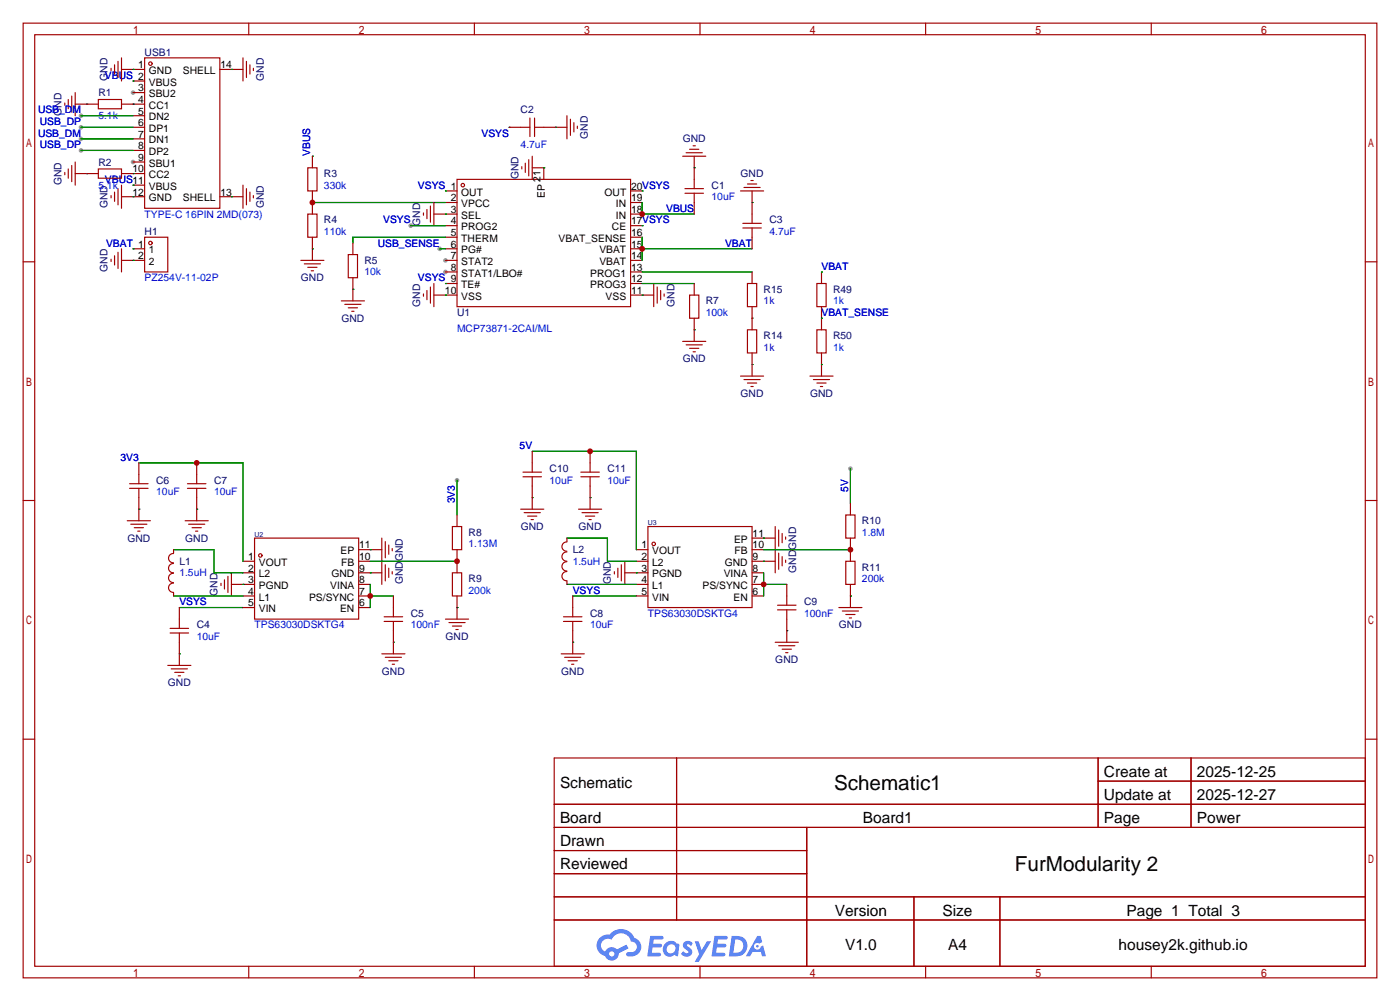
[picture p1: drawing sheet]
<svg xmlns="http://www.w3.org/2000/svg" width="307mm" height="220mm" viewBox="0 0 307 220" stroke-linecap="round" stroke-linejoin="round" font-family="sans-serif">
<g fill="#999">
<circle cx="29.2" cy="20.3" r=".51"/>
<circle cx="29.2" cy="35.6" r=".51"/>
<circle cx="97.8" cy="57.1" r=".51"/>
<circle cx="97.8" cy="59.7" r=".51"/>
<circle cx="90.2" cy="49.5" r=".51"/>
<circle cx="100.3" cy="105.4" r=".51"/>
<circle cx="186.7" cy="102.9" r=".51"/>
<circle cx="17.8" cy="30.5" r=".51"/>
<circle cx="17.8" cy="25.4" r=".51"/>
<circle cx="17.8" cy="27.9" r=".51"/>
<circle cx="17.8" cy="33" r=".51"/>
<circle cx="96.5" cy="54.6" r=".51"/>
</g>
<g fill="none" stroke="#a10000" stroke-width=".25">
<path d="M5.1 5.1h297.2v209.5h-297.2zM7.6 7.6h292.1v204.5h-292.1zM54.6 5.1v2.5M104.1 5.1v2.5M153.7 5.1v2.5M203.2 5.1v2.5M252.7 5.1v2.5M5.1 57.5h2.5M299.7 57.5h2.6M5.1 109.9h2.5M299.7 109.9h2.6M5.1 162.2h2.5"/>
<path d="M121.7 166.4h178v45.7h-178zM121.7 176.5h178M148.5 166.4v35.5M241.1 166.4v15.2M241.1 171.4h58.6M261.5 166.4v15.2M299.7 162.2h2.6M121.7 181.6h178M121.7 186.7h55.4M121.7 196.8h178M121.7 191.8h55.4M177.1 181.6v30.5"/>
<path d="M200.6 196.8v15.3M219.5 196.8v15.3M54.6 212.1v2.5M104.1 212.1v2.5M121.7 201.9h178M153.7 212.1v2.5M203.2 212.1v2.5M252.7 212.1v2.5"/>
</g>
<g fill="#5487ff">
<path d="M150.2 206.8a1.3 1.3 0 0 1 1.9 .3l-.4 .6a.54 .54 0 0 0-.9-.3l.1 .3a1.28 1.28 0 0 1 .8 2 1.53 1.53 0 0 1-2.2-.3l.5-.6 .8 .4a.31 .31 0 0 0 .4-.2 .31 .31 0 0 0-.3-.4 1.12 1.12 0 0 1-.7-1.8z"/>
<path d="M152.5 206.6h.8l.7 2 1.2-2h.9l-2.7 4.5h-.9l1-1.6z"/>
<path d="M142.7 205.4h2.3a.46 .46 0 0 1 .5 .1 .46 .46 0 0 1 .1 .5l-.3 .2h-1.8l-.1 .9h1.6a.4 .4 0 0 1 .4 .5 .4 .4 0 0 1-.5 .3h-1.6l-.2 1.2h1.4a.46 .46 0 0 1 .5 .1 .46 .46 0 0 1 .1 .5l-.4 .2h-2.6z"/>
<path d="M156.8 205.4h2.3a.47 .47 0 0 1 .5 .1 .47 .47 0 0 1 .1 .5l-.3 .2h-1.8l-.1 .9h1.6a.4 .4 0 0 1 .4 .5 .4 .4 0 0 1-.4 .3h-1.7l-.2 1.2h1.4a.46 .46 0 0 1 .5 .1 .46 .46 0 0 1 .1 .5l-.4 .2h-2.6z"/>
<path d="M166.2 205.4h.8l.3 1.4-.6 .3a.75 .75 0 0 0-1.1 .3 .75 .75 0 0 0 .5 1.1 .75 .75 0 0 0 .9-.7l.5-.3 .6 2.4h-.8l-.3-1h-1.8l-.5 1h-1z"/>
<path d="M160.6 205.4l-.6 4.5h1.4a2.27 2.27 0 0 0 2.7-2.3 2.27 2.27 0 0 0-2.7-2.2zM161.4 206.2a1.5 1.5 0 0 1 1.8 1.5 1.5 1.5 0 0 1-1.9 1.4h-.3z"/>
<path d="M146.1 207.1a1.6 1.6 0 0 0-.4 2.2 1.6 1.6 0 0 0 2.3 .2l.8 .4 .3-2.5-.1-.2-.5-.1a1.58 1.58 0 0 0-2.4 0zM146.7 207.6a.98 .98 0 0 1 1.6 .4 .98 .98 0 0 1-1.1 1.3 .94 .94 0 0 1-.9-.7 .94 .94 0 0 1 .4-1z"/>
<path d="M131.7 205.8a2.37 2.37 0 0 0 1.1 4 1.54 1.54 0 0 0 1.8 1 1.54 1.54 0 0 0 1.2-1.6l2.2-1.1-.5-.7-2 1a1.57 1.57 0 0 0-2.7 .5 1.5 1.5 0 0 1-.7-2.1 1.5 1.5 0 0 1 2.2-.5 2.23 2.23 0 0 1 2.3-1.5 2.23 2.23 0 0 1 2 1.9 1.16 1.16 0 0 1 1.2 1.1 1.16 1.16 0 0 1-1.1 1.2h-.7a.47 .47 0 0 0-.5 .4 .47 .47 0 0 0 .4 .5 2.17 2.17 0 0 0 2.5-.9 2.17 2.17 0 0 0-.3-2.7l-.8-.4a3.2 3.2 0 0 0-5.5-.8l-1.1 .1zM133.7 209.4a.6 .6 0 0 1 1.2 0 .6 .6 0 0 1-1.2 0z"/>
<circle cx="166.3" cy="207.7" r=".28"/>
</g>
<g fill="none" stroke="#a10000" stroke-width=".25">
<path d="M24.4 15v.5M25.1 14.2v2.1M25.9 13.5v3.5M26.7 15.2h5M26.7 12.7v5.1M29.2 17.8h2.5M31.7 12.7h16.6v33h-16.6zM48.3 15.2h5M53.3 12.7v5.1M54.1 13.5v3.5M54.9 14.2v2.1M55.6 15v.5"/>
<path d="M14.2 22.6v.5M14.2 37.8v.6M15 21.8v2.1M15 37.1v2M15.7 21.1v3.5M15.7 36.3v3.6M16.5 22.9h5.1M16.5 38.1h5.1M16.5 20.3v5.1M16.5 35.6v5M21.6 21.8h5.1v2.1h-5.1zM21.6 37.1h5.1v2h-5.1z"/>
<path d="M26.7 22.9h5M26.7 38.1h5M29.2 20.3h2.5M29.2 25.4h2.5M29.2 27.9h2.5M29.2 30.5h2.5M29.2 33h2.5M29.2 35.6h2.5M67.6 36.8h2v5.1h-2zM68.6 34.3v2.5M100.3 39.4h38.1v27.9h-38.1zM111.8 27.9h4.5"/>
<path d="M114.6 36.6v.5M115.3 35.8v2M116.1 35.1v3.5M116.3 25.9v4.1M116.8 36.8h2.6v2.6M116.8 34.3v5.1M117.3 27.9h7.2M117.3 25.9v4.1M124.5 25.4v5.1M125.2 26.2v3.5M126 26.9v2.1M126.7 27.7v.5"/>
<path d="M149.9 34.3h5M150.6 33.5h3.6M151.4 32.8h2M152.1 32h.6M152.4 34.3v7.1M164.8 39.6h.6M24.4 42.9v.5M24.4 56.9v.5M25.1 42.2v2M25.1 56.1v2.1M25.9 41.4v3.6M25.9 55.4v3.5"/>
<path d="M26.7 43.2h5M26.7 57.1h5M26.7 40.6v5.1M26.7 54.6v5.1M29.2 40.6h2.5M29.2 54.6h2.5M31.7 52.1h5.1v7.6h-5.1zM48.3 43.2h5M53.3 40.6v5.1M54.1 41.4v3.6M54.9 42.2v2M55.6 42.9v.5"/>
<path d="M66 57.1h5.1M66.8 57.9h3.6M67.6 47h2v5.1h-2zM67.6 58.7h2M68.3 59.4h.5M68.6 41.9v5.1M68.6 52.1v5M76.5 55.9h2v5.1h-2zM77.5 53.3v2.6M93 46.7v.5M93.7 46v2M94.5 45.2v3.6"/>
<path d="M95.2 47h5.1M95.2 44.4v5.1M97.8 54.6h2.5M97.8 57.1h2.5M97.8 41.9h2.5M97.8 44.4h2.5M97.8 49.5h2.5M97.8 52.1h2.5M97.8 59.7h2.5M138.4 54.6h2.6M138.4 57.1h2.6M138.4 41.9h2.6"/>
<path d="M138.4 44.4h2.6M138.4 47h2.6M138.4 49.5h2.6M138.4 52.1h2.6M138.4 59.7h2.6M150.4 41.4h4M150.4 42.4h4M152.4 42.4v4.6M162.6 41.9h5M163.1 50h4M163.1 49h4M163.3 41.1h3.6"/>
<path d="M164.1 40.4h2M165.1 41.9v7.1M165.1 50v4.6M165.1 59.7v2.5M180.3 59.7v2.5M74.9 66h5.1M75.7 66.8h3.5M76.5 67.6h2M77.2 68.3h.5M77.5 61v5M93 64.5v.5M93.7 63.8v2"/>
<path d="M94.5 63v3.5M95.2 64.8h5.1M95.2 62.2v5.1M97.8 62.2h2.5M138.4 62.2h2.6M138.4 64.8h5.1M143.5 62.2v5.1M144.3 63v3.5M145 63.8v2M145.8 64.5v.5M149.9 74.9h5M150.6 75.7h3.6"/>
<path d="M151.4 64.8h2v5h-2zM151.4 76.5h2M152.1 77.2h.6M152.4 62.2v2.6M152.4 69.8v5.1M164.1 72.4h2v5.1h-2zM164.1 62.2h2v5.1h-2zM165.1 67.3v5.1M165.1 77.5v5M179.3 62.2h2.1v5.1h-2.1zM179.3 72.4h2.1v5.1h-2.1zM180.3 67.3v5.1"/>
<path d="M180.3 77.5v5M116.8 99.1v4.5M129.5 99.1v4.5M162.6 82.5h5M163.3 83.3h3.6M164.1 84.1h2M164.8 84.8h.6M177.8 82.5h5.1M178.6 83.3h3.5M179.3 84.1h2.1M180.1 84.8h.5M27.9 114.3h5.1"/>
<path d="M28.4 106.2h4.1M28.4 107.2h4.1M28.7 115.1h3.6M29.5 115.8h2M30.2 116.6h.5M30.5 101.6v4.6M30.5 107.2v7.1M40.6 114.3h5.1M41.1 106.2h4.1M41.1 107.2h4.1M41.4 115.1h3.6M42.2 115.8h2"/>
<path d="M42.9 116.6h.5M43.2 101.6v4.6M43.2 107.2v7.1M55.9 118.1h22.8v17.8h-22.8zM83.8 118.1v10.2M84.6 118.9v3.5M85.3 119.6v2.1M99.3 115.6h2v5h-2zM100.3 113v2.6M114.3 111.8h5.1M114.8 103.6h4.1M114.8 104.6h4.1"/>
<path d="M115.1 112.5h3.5M115.8 113.3h2.1M116.6 114h.5M116.8 104.6v7.2M124.4 119a1.01 1.01 0 0 0-1 1 1.01 1.01 0 0 0 1 1M124.5 118.1v.8M127 111.8h5.1M127.5 103.6h4.1M127.5 104.6h4.1M127.8 112.5h3.5M128.5 113.3h2.1M129.3 114h.5"/>
<path d="M129.5 104.6v7.2M142.2 115.6h22.9v17.7h-22.9zM165.1 118.1h5.1M170.2 115.6v10.1M170.9 116.3v3.6M171.7 117.1v2M172.5 117.9v.5M185.7 113h2v5.1h-2zM186.7 110.5v2.5M186.7 118.1v5.1M37.3 137.9h4.1M37.3 138.9h4.1"/>
<path d="M38.1 128a1.01 1.01 0 0 0-1.1 1 1.01 1.01 0 0 0 1.1 1M38.1 125.8a1.01 1.01 0 0 0-1.1 1.1 1.01 1.01 0 0 0 1.1 1M38.1 123.7a1.01 1.01 0 0 0-1.1 1 1.01 1.01 0 0 0 1.1 1M38.1 121.5a1.01 1.01 0 0 0-1.1 1 1.01 1.01 0 0 0 1.1 1M38.1 120.6v.8M38.1 130v.8M39.4 133.3v4.6M39.4 138.9v7.1M48.5 128v.5M49.3 127.3v2M50 126.5v3.5M50.8 128.3h5.1"/>
<path d="M50.8 125.7v5.1M53.3 123.2h2.6M53.3 125.7h2.6M53.3 130.8h2.6M53.3 133.3h2.6M78.7 123.2h2.6M78.7 125.7h5.1M78.7 128.3h2.6M78.7 130.8h2.6M78.7 133.3h2.6M78.7 120.6h5.1M84.3 135.4h4.1"/>
<path d="M84.3 136.4h4.1M84.6 124v3.5M85.3 124.7v2M86.1 120.4v.5M86.1 125.5v.5M86.4 130.8v4.6M86.4 136.4v7.1M97.8 135.9h5.1M98.6 136.7h3.5M99.3 125.7h2v5.1h-2zM99.3 137.4h2M100.1 138.2h.5"/>
<path d="M100.3 120.6v5.1M100.3 130.8v5.1M123.7 135.4h4.1M123.7 136.4h4.1M124.4 125.5a1.01 1.01 0 0 0-1 1 1.01 1.01 0 0 0 1 1M124.4 123.3a1.01 1.01 0 0 0-1 1 1.01 1.01 0 0 0 1 1M124.4 121.2a1.01 1.01 0 0 0-1 1 1.01 1.01 0 0 0 1 1M124.5 127.5v.8M125.7 130.8v4.6M125.7 136.4v7.1M134.9 125.5v.5M135.6 124.7v2"/>
<path d="M136.4 124v3.5M137.2 125.7h5M137.2 123.2v5.1M139.7 123.2h2.5M139.7 128.3h2.5M139.7 130.8h2.5M139.7 120.6h2.5M165.1 123.2h5.1M165.1 125.7h2.5M165.1 128.3h2.5M165.1 130.8h2.5M165.1 120.6h2.5"/>
<path d="M170.7 132.8h4.1M170.7 133.9h4.1M170.9 121.4v3.6M171.7 122.2v2M172.5 122.9v.5M172.7 128.3v4.5M172.7 133.9v7.1M184.1 133.3h5.1M184.9 134.1h3.6M185.7 123.2h2v5.1h-2zM185.7 134.9h2M186.4 135.6h.5"/>
<path d="M186.7 128.3v5M36.8 146h5.1M37.6 146.8h3.5M38.4 147.6h2M39.1 148.3h.5M83.8 143.5h5.1M84.6 144.3h3.5M85.3 145h2.1M86.1 145.8h.5M123.2 143.5h5.1M124 144.3h3.5M124.7 145h2"/>
<path d="M125.5 145.8h.5M170.2 141h5.1M170.9 141.7h3.6M171.7 142.5h2M172.5 143.3h.5"/>
<circle cx="33" cy="14" r=".38"/>
<circle cx="33" cy="53.3" r=".38"/>
<circle cx="101.6" cy="40.6" r=".38"/>
<circle cx="143.5" cy="119.4" r=".38"/>
<circle cx="57.1" cy="121.9" r=".38"/>
</g>
<g fill="none" stroke="#008700" stroke-width=".25">
<path d="M29.2 17.8h.1M29.2 15.2h.1M50.8 15.2h.1M17.8 30.5h11.4M17.8 25.4h11.4M17.8 27.9h11.4M17.8 33h11.4M19 22.9h.1M19 38.1h.1M29.2 22.9h.1M29.2 38.1h.1M68.6 34.3h.1"/>
<path d="M111.8 27.9h.1M119.4 36.8h.1M121.9 27.9h.1M152.4 36.8h.1M29.2 43.2h.1M29.2 57.1h.1M29.2 54.6h.1M29.2 40.6h.1M50.8 43.2h.1M68.6 54.6h.1M68.6 44.4h29.2M90.2 49.5h7.6"/>
<path d="M96.5 54.6h1.3M97.8 41.9h.1M97.8 47h.1M97.8 52.1h-20.3v1.2M141 41.9h.1M141 49.5h.1M141 44.4v2.6h11.4M141 52.1v5M141 54.6h24.1M141 59.7h24.1M165.1 44.4h.1M180.3 59.7h.1"/>
<path d="M77.5 63.5h.1M97.8 64.8h.1M97.8 62.2h.1M141 64.8h.1M141 62.2h11.4M152.4 72.4h.1M165.1 69.8h.1M180.3 69.8h.1M116.8 99.1h22.9v21.5M165.1 80h.1M180.3 80h.1M30.5 111.8h.1"/>
<path d="M30.5 101.6h22.8v21.6M43.2 111.8h.1M100.3 105.4v7.6M116.8 109.2h.1M124.5 118.1h8.8v5.1h6.4M129.5 109.2h.1M167.6 118.1h.1M186.7 102.9v7.6M38.1 130.8h15.2M38.1 120.6h8.9v5.1h6.3M39.4 133.3h13.9M53.3 128.3h.1"/>
<path d="M81.3 125.7h.1M81.3 120.6h.1M81.3 128.3v5M81.3 130.8h5.1M81.3 123.2h19M100.3 133.3h.1M124.5 128.3h15.2M125.7 130.8h14M139.7 125.7h.1M167.6 123.2h.1M167.6 120.6h19.1M167.6 125.7v5.1"/>
<path d="M167.6 128.3h5.1M172.7 138.4h.1M186.7 130.8h.1M39.4 143.5h.1M86.4 141h.1M125.7 141h.1"/>
</g>
<g fill="#c00">
<circle cx="141" cy="47" r=".63"/>
<circle cx="141" cy="54.6" r=".63"/>
<circle cx="68.6" cy="44.4" r=".63"/>
<circle cx="43.2" cy="101.6" r=".63"/>
<circle cx="81.3" cy="130.8" r=".63"/>
<circle cx="100.3" cy="123.2" r=".63"/>
<circle cx="129.5" cy="99.1" r=".63"/>
<circle cx="167.6" cy="128.3" r=".63"/>
<circle cx="186.7" cy="120.6" r=".63"/>
</g>
<g font-size="4.5">
<text x="183.1" y="173.3">Schematic1</text>
<text x="222.8" y="191.1">FurModularity 2</text>
</g>
<g font-size="3.4">
<text x="122.9" y="173">Schematic</text>
<text x="242.3" y="170.5">Create at</text>
<text x="262.7" y="170.5">2025-12-25</text>
<text x="242.3" y="175.6">Update at</text>
<text x="262.7" y="175.6">2025-12-27</text>
<text x="122.9" y="180.7">Board</text>
<text x="122.9" y="185.7">Drawn</text>
<text x="189.4" y="180.7">Board1</text>
<text x="242.3" y="180.7">Page</text>
<text x="262.7" y="180.7">Power</text>
<text x="122.9" y="190.8">Reviewed</text>
<text x="183.2" y="201">Version</text>
<text x="206.9" y="201">Size</text>
<text x="247.3" y="201">Page 1 Total 3</text>
<text x="185.5" y="208.6">V1.0</text>
<text x="208.1" y="208.6">A4</text>
<text x="245.6" y="208.6">housey2k.github.io</text>
</g>
<g font-size="2.3" fill="#00f">
<text x="23" y="17.3">VBUS 2</text>
<text x="8.3" y="30">USB_DM</text>
<text x="8.3" y="24.9">USB_DM</text>
<text x="8.7" y="27.4">USB_DP</text>
<text x="21.6" y="26.2">5.1k</text>
<text x="105.7" y="30">VSYS</text>
<text x="8.7" y="32.5">USB_DP</text>
<text x="68.1" y="34.3" transform="rotate(-90 68.1 34.3)">VBUS</text>
<text x="114.3" y="32.5">4.7uF</text>
<text x="21.6" y="41.4">5.1k</text>
<text x="23" y="40.1">VBUS11</text>
<text x="71.1" y="41.4">330k</text>
<text x="91.7" y="41.4">VSYS 1</text>
<text x="31.7" y="47.8">TYPE-C 16PIN 2MD(073)</text>
<text x="146.2" y="46.5">VBUS</text>
<text x="156.2" y="43.9">10uF</text>
<text x="71.1" y="51.6">110k</text>
<text x="84.1" y="49">VSYS</text>
<text x="168.9" y="51.6">4.7uF</text>
<text x="23.3" y="54.1">VBAT 1</text>
<text x="82.9" y="54.1">USB_SENSE</text>
<text x="159.2" y="54.1">VBAT</text>
<text x="180.3" y="59.2">VBAT</text>
<text x="31.7" y="61.7">PZ254V-11-02P</text>
<text x="80" y="60.5">10k</text>
<text x="91.7" y="61.7">VSYS 9</text>
<text x="154.9" y="69.3">100k</text>
<text x="167.6" y="66.8">1k</text>
<text x="180.3" y="69.3">VBAT_SENSE</text>
<text x="182.9" y="66.8">1k</text>
<text x="100.3" y="72.9">MCP73871-2CAI/ML</text>
<text x="167.6" y="77">1k</text>
<text x="182.9" y="77">1k</text>
<text x="26.5" y="101.1">3V3</text>
<text x="114.1" y="98.6">5V</text>
<text x="120.6" y="106.2">10uF</text>
<text x="133.3" y="106.2">10uF</text>
<text x="186.2" y="107.9" transform="rotate(-90 186.2 107.9)">5V</text>
<text x="34.3" y="108.7">10uF</text>
<text x="47" y="108.7">10uF</text>
<text x="99.8" y="110.5" transform="rotate(-90 99.8 110.5)">3V3</text>
<text x="189.2" y="117.6">1.8M</text>
<text x="102.9" y="120.1">1.13M</text>
<text x="125.7" y="124">1.5uH</text>
<text x="39.4" y="126.5">1.5uH</text>
<text x="102.9" y="130.3">200k</text>
<text x="125.7" y="130.3">VSYS</text>
<text x="189.2" y="127.8">200k</text>
<text x="39.4" y="132.8">VSYS</text>
<text x="55.9" y="137.9">TPS63030DSKTG4</text>
<text x="90.2" y="137.9">100nF</text>
<text x="129.5" y="137.9">10uF</text>
<text x="142.2" y="135.4">TPS63030DSKTG4</text>
<text x="176.5" y="135.4">100nF</text>
<text x="43.2" y="140.5">10uF</text>
</g>
<g font-size="2.3" fill="#000080">
<text x="23.6" y="17.8" transform="rotate(-90 23.6 17.8)">GND</text>
<text x="31.7" y="12.2">USB1</text>
<text x="57.9" y="17.8" transform="rotate(-90 57.9 17.8)">GND</text>
<text x="21.6" y="21.1">R1</text>
<text x="13.5" y="25.4" transform="rotate(-90 13.5 25.4)">GND</text>
<text x="114.3" y="24.9">C2</text>
<text x="129" y="30.5" transform="rotate(-90 129 30.5)">GND</text>
<text x="149.9" y="31.2">GND</text>
<text x="13.5" y="40.6" transform="rotate(-90 13.5 40.6)">GND</text>
<text x="21.6" y="36.3">R2</text>
<text x="71.1" y="38.9">R3</text>
<text x="113.8" y="39.3" transform="rotate(-90 113.8 39.3)">GND</text>
<text x="156.2" y="41.4">C1</text>
<text x="162.6" y="38.9">GND</text>
<text x="23.6" y="45.7" transform="rotate(-90 23.6 45.7)">GND</text>
<text x="57.9" y="45.7" transform="rotate(-90 57.9 45.7)">GND</text>
<text x="31.7" y="51.6">H1</text>
<text x="71.1" y="49">R4</text>
<text x="92.2" y="49.5" transform="rotate(-90 92.2 49.5)">GND</text>
<text x="168.9" y="49">C3</text>
<text x="23.6" y="59.7" transform="rotate(-90 23.6 59.7)">GND</text>
<text x="80" y="57.9">R5</text>
<text x="66.1" y="61.7">GND</text>
<text x="167.6" y="64.3">R15</text>
<text x="182.9" y="64.3">R49</text>
<text x="75" y="70.6">GND</text>
<text x="92.2" y="67.3" transform="rotate(-90 92.2 67.3)">GND</text>
<text x="100.3" y="69.3">U1</text>
<text x="148.1" y="67.3" transform="rotate(-90 148.1 67.3)">GND</text>
<text x="154.9" y="66.8">R7</text>
<text x="167.6" y="74.4">R14</text>
<text x="182.9" y="74.4">R50</text>
<text x="149.9" y="79.5">GND</text>
<text x="162.6" y="87.1">GND</text>
<text x="177.8" y="87.1">GND</text>
<text x="34.3" y="106.2">C6</text>
<text x="47" y="106.2">C7</text>
<text x="120.6" y="103.6">C10</text>
<text x="133.3" y="103.6">C11</text>
<text x="28" y="118.9">GND</text>
<text x="40.7" y="118.9">GND</text>
<text x="102.9" y="117.6">R8</text>
<text x="114.3" y="116.3">GND</text>
<text x="127" y="116.3">GND</text>
<text x="189.2" y="115.1">R10</text>
<text x="39.4" y="124">L1</text>
<text x="88.4" y="123.2" transform="rotate(-90 88.4 123.2)">GND</text>
<text x="125.7" y="121.4">L2</text>
<text x="174.8" y="125.7" transform="rotate(-90 174.8 125.7)">GND</text>
<text x="174.8" y="120.6" transform="rotate(-90 174.8 120.6)">GND</text>
<text x="189.2" y="125.2">R11</text>
<text x="47.8" y="130.8" transform="rotate(-90 47.8 130.8)">GND</text>
<text x="88.4" y="128.2" transform="rotate(-90 88.4 128.2)">GND</text>
<text x="102.9" y="127.8">R9</text>
<text x="134.1" y="128.2" transform="rotate(-90 134.1 128.2)">GND</text>
<text x="43.2" y="137.9">C4</text>
<text x="90.2" y="135.4">C5</text>
<text x="129.5" y="135.4">C8</text>
<text x="176.5" y="132.8">C9</text>
<text x="184.2" y="137.9">GND</text>
<text x="97.8" y="140.5">GND</text>
<text x="83.8" y="148.1">GND</text>
<text x="123.2" y="148.1">GND</text>
<text x="170.2" y="145.5">GND</text>
<text x="36.9" y="150.6">GND</text>
</g>
<g font-size="2.3">
<text x="30.4" y="15">1</text>
<text x="32.7" y="16.2">GND</text>
<text x="40.1" y="16.2">SHELL</text>
<text x="48.4" y="15">14</text>
<text x="30.4" y="20.1">3</text>
<text x="30.4" y="22.6">4</text>
<text x="32.7" y="18.8">VBUS</text>
<text x="32.7" y="21.3">SBU2</text>
<text x="32.7" y="23.9">CC1</text>
<text x="30.4" y="25.1">5</text>
<text x="30.4" y="27.7">6</text>
<text x="32.7" y="26.4">DN2</text>
<text x="32.7" y="28.9">DP1</text>
<text x="30.4" y="30.2">7</text>
<text x="30.4" y="32.8">8</text>
<text x="30.4" y="35.3">9</text>
<text x="32.7" y="31.5">DN1</text>
<text x="32.7" y="34">DP2</text>
<text x="29.1" y="37.8">10</text>
<text x="32.7" y="36.6">SBU1</text>
<text x="32.7" y="39.1">CC2</text>
<text x="32.7" y="41.6">VBUS</text>
<text x="118.6" y="39.9" transform="rotate(-90 118.6 39.9)">21</text>
<text x="138.6" y="41.6">20VSYS</text>
<text x="29.1" y="42.9">12</text>
<text x="32.7" y="44.2">GND</text>
<text x="40.1" y="44.2">SHELL</text>
<text x="48.4" y="42.9">13</text>
<text x="98.9" y="44.2">2</text>
<text x="98.9" y="46.7">3</text>
<text x="101.3" y="42.9">OUT</text>
<text x="101.3" y="45.5">VPCC</text>
<text x="101.3" y="48">SEL</text>
<text x="119.6" y="43.4" transform="rotate(-90 119.6 43.4)">EP</text>
<text x="132.7" y="42.9">OUT</text>
<text x="135.2" y="48">IN</text>
<text x="135.2" y="45.5">IN</text>
<text x="138.6" y="46.7">18</text>
<text x="138.6" y="44.2">19</text>
<text x="98.9" y="49.3">4</text>
<text x="98.9" y="51.8">5</text>
<text x="101.3" y="50.5">PROG2</text>
<text x="101.3" y="53.1">THERM</text>
<text x="122.6" y="53.1">VBAT_SENSE</text>
<text x="134.3" y="50.5">CE</text>
<text x="138.6" y="51.8">16</text>
<text x="138.6" y="49.3">17VSYS</text>
<text x="30.4" y="56.9">2</text>
<text x="32.7" y="55.6">1</text>
<text x="32.7" y="58.2">2</text>
<text x="98.9" y="54.3">6</text>
<text x="98.9" y="56.9">7</text>
<text x="98.9" y="59.4">8</text>
<text x="101.3" y="55.6">PG#</text>
<text x="101.3" y="58.2">STAT2</text>
<text x="131.6" y="58.2">VBAT</text>
<text x="131.6" y="55.6">VBAT</text>
<text x="138.6" y="59.4">13</text>
<text x="138.6" y="56.9">14</text>
<text x="138.6" y="54.3">15</text>
<text x="97.7" y="64.5">10</text>
<text x="101.3" y="60.7">STAT1/LBO#</text>
<text x="101.3" y="63.2">TE#</text>
<text x="101.3" y="65.8">VSS</text>
<text x="129.6" y="63.2">PROG3</text>
<text x="129.6" y="60.7">PROG1</text>
<text x="133" y="65.8">VSS</text>
<text x="138.6" y="64.5">11</text>
<text x="138.6" y="62">12</text>
<text x="161.1" y="119.1">EP</text>
<text x="165.2" y="117.8">11</text>
<text x="54.5" y="122.9">1</text>
<text x="54.5" y="125.5">2</text>
<text x="56.8" y="124.2">VOUT</text>
<text x="74.8" y="121.7">EP</text>
<text x="74.9" y="124.2">FB</text>
<text x="78.9" y="125.5">9</text>
<text x="78.9" y="122.9">10</text>
<text x="78.9" y="120.4">11</text>
<text x="140.9" y="120.4">1</text>
<text x="140.9" y="122.9">2</text>
<text x="140.9" y="125.5">3</text>
<text x="143.2" y="121.7">VOUT</text>
<text x="143.2" y="124.2">L2</text>
<text x="159.1" y="124.2">GND</text>
<text x="161.3" y="121.7">FB</text>
<text x="165.2" y="125.5">8</text>
<text x="165.2" y="122.9">9</text>
<text x="165.2" y="120.4">10</text>
<text x="54.5" y="128">3</text>
<text x="54.5" y="130.5">4</text>
<text x="56.8" y="126.7">L2</text>
<text x="56.8" y="129.3">PGND</text>
<text x="56.8" y="131.8">L1</text>
<text x="67.9" y="131.8">PS/SYNC</text>
<text x="72.5" y="129.3">VINA</text>
<text x="72.8" y="126.7">GND</text>
<text x="78.9" y="130.5">7</text>
<text x="78.9" y="128">8</text>
<text x="140.9" y="128">4</text>
<text x="140.9" y="130.5">5</text>
<text x="143.2" y="126.7">PGND</text>
<text x="143.2" y="129.3">L1</text>
<text x="143.2" y="131.8">VIN</text>
<text x="154.2" y="129.3">PS/SYNC</text>
<text x="158.9" y="126.7">VINA</text>
<text x="161" y="131.8">EN</text>
<text x="165.2" y="130.5">6</text>
<text x="165.2" y="128">7</text>
<text x="54.5" y="133.1">5</text>
<text x="56.8" y="134.4">VIN</text>
<text x="74.7" y="134.4">EN</text>
<text x="78.9" y="133.1">6</text>
</g>
<g font-size="1.5" fill="#000080">
<text x="55.9" y="117.8">U2</text>
<text x="142.2" y="115.2">U3</text>
</g>
</svg>
